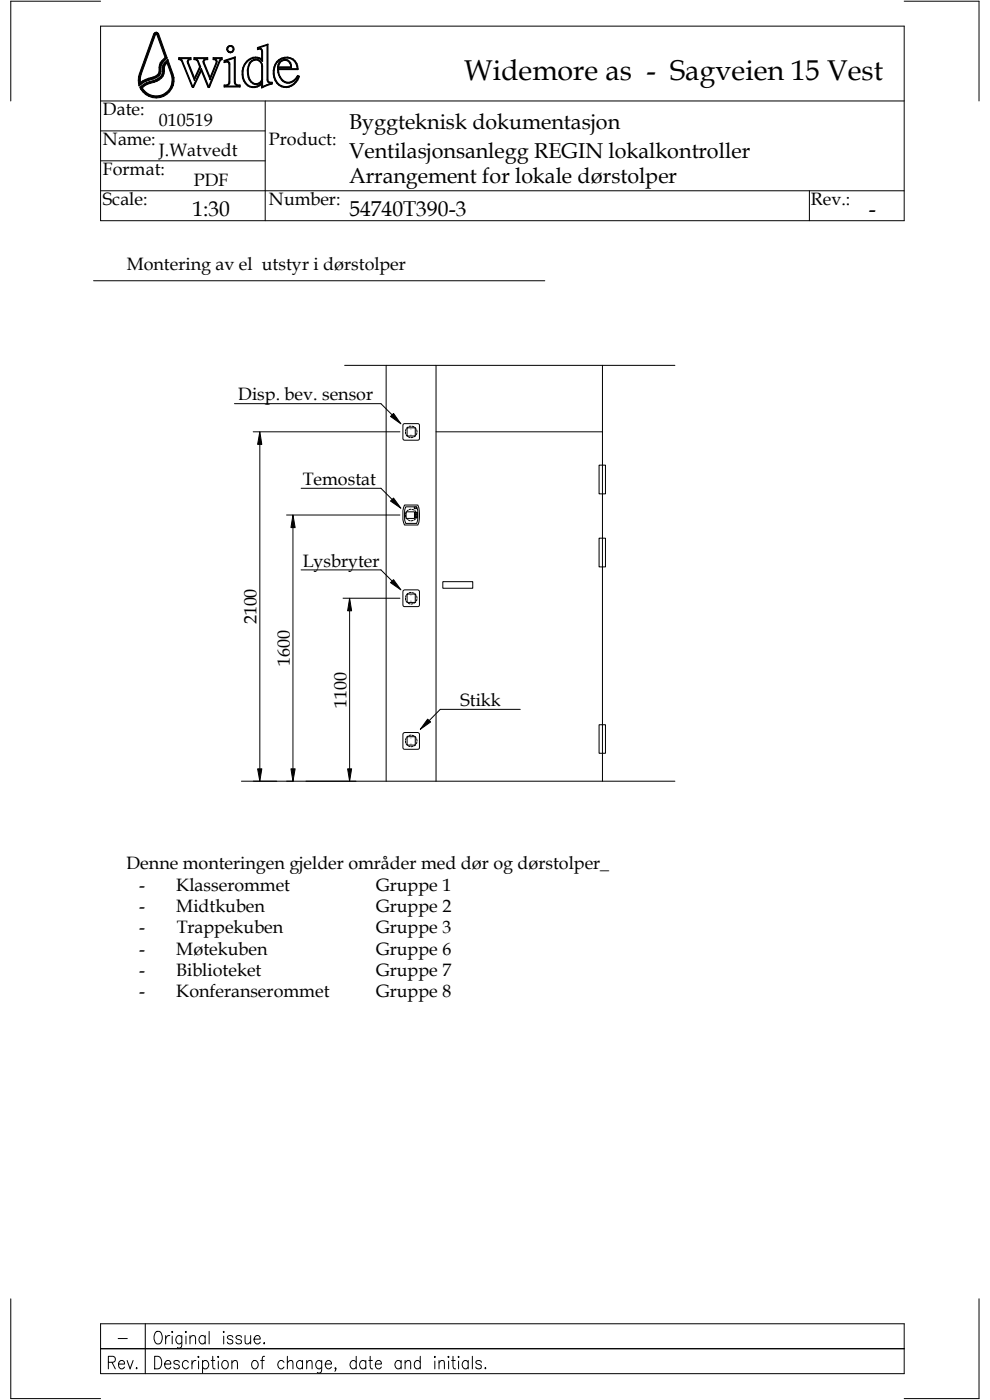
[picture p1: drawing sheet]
<svg xmlns="http://www.w3.org/2000/svg" width="210mm" height="297mm" viewBox="0 0 210 297" stroke-linecap="round" stroke-linejoin="round" font-family="sans-serif">
<g fill="none" stroke="#000" stroke-width=".21">
<path d="M21.3 5.5h170.5v41.3h-170.5zM21.3 .3h-19v21.1M191.8 .3h15.9v21.1M21.3 21.4h170.5M21.3 27.8h35M21.3 34.1h35M56.3 21.4v25.4M19.9 59.6h95.7M21.3 40.5h170.5M171.7 40.5v6.3M73.1 77.5h70.1M81.9 77.5v88.2"/>
<path d="M92.5 77.5v88.2M127.8 77.5v88.2M49.7 85.6h31.1l2.4 2.4M53.7 91.6h31.1M55.1 94.3v68.8M85.5 90l.3-.1h3l.2 .3-.1 3-.3 .2-3-.1-.1-.3zM86 91.6l.1 .4M86.1 92.2l.3 .4M86.1 91l-.1 .4M86.4 90.8h1.7v1.7h-1.7zM86.6 90.6l-.3 .2M86.6 92.7l.4 .1"/>
<path d="M87.2 90.4l-.4 .1M87.4 90.4l.4 .2M87.6 92.8h-.4M88 90.7l.3 .3M88.2 92.4l-.4 .3M88.4 91.2l.1 .4M88.4 91.8l-.1 .4M92.5 91.6h35.3M127.1 98.7h1.3v6.1h-1.3zM60.8 109.3h24M62.1 111.9v51.2M63.9 103.6h16.9l2.4 2.4"/>
<path d="M85.8 107.1h2.8l.4 1.8-.1 1.3-.3 1.2h-2.8a6.6 6.6 0 0 1 0-4.3zM86 109.3l.1 .4M86.1 107.5h2.3l.2 1.4v1.5l-.2 .6h-2.3l-.3-1.4 .1-1.4zM86.1 108.6h1.8v1.4h-1.8zM86.1 109.9l.3 .3M86.1 108.7l-.1 .4M86.6 108.2l-.3 .3M86.6 110.3l.4 .2M87.2 108l-.4 .1M87.4 108.1l.4 .1M87.6 110.4l-.4 .1M87.9 107.6h.5v.3h-.5z"/>
<path d="M88 108.3l.3 .4M88.1 109.1h.5v.4h-.5zM88.1 108.7h.5v.4h-.5zM88.1 109.5h.5v.4h-.5zM88.2 110.1l-.4 .2M88.4 108.8l.1 .5M88.4 109.5l-.1 .4M127.1 114.2h1.3v6.1h-1.3zM63.9 120.9h16.9l2.4 2.4M72.8 126.9h12M74.2 129.6v33.5M85.5 125.3l.3-.2 3 .1 .2 .3-.1 3-.3 .2h-3l-.1-.4z"/>
<path d="M86 126.9l.1 .4M86.1 127.6l.3 .2M86.1 126.3l-.1 .4M86.4 126h1.7v1.8h-1.7zM86.6 125.9l-.3 .3M86.6 128l.4 .1M87.2 125.7l-.4 .1M87.4 125.7l.4 .2M87.6 128.1h-.4M88 126l.3 .3M88.2 127.7l-.4 .3M88.4 126.5l.1 .4"/>
<path d="M88.4 127.1l-.1 .4M93.9 123.4h6.4v1.4h-6.4zM85.5 155.6l.3-.2 3 .1 .2 .3-.1 3-.3 .2-3-.1-.1-.3zM86 157.2l.1 .4M86.1 157.8l.3 .3M86.1 156.6l-.1 .4M86.4 156.3h1.7v1.8h-1.7zM86.6 156.1l-.3 .3M86.6 158.2l.4 .2M87.2 156h-.4M87.4 156l.4 .1M87.6 158.3l-.4 .1"/>
<path d="M88 156.3l.3 .3M88.2 158l-.4 .2M88.4 156.8l.1 .4M88.4 157.4l-.1 .4M110.4 150.5h-17l-2.3 2.4M127.1 153.8h1.3v6h-1.3zM51.2 165.7h92M2.3 275.5v21.2h19M207.7 275.5v21.2h-15.9M21.3 280.8h170.5v10.6h-170.5zM21.3 286.1h170.5M23 289h1a.65 .65 0 0 0 .5-.6 .65 .65 0 0 0-.5-.7h-1v2.7"/>
<path d="M23.7 289l.8 1.4M25.1 284h1.9M25.1 289.4h1.3a.62 .62 0 0 0-.4-.8 .62 .62 0 0 0-.8 .4 .83 .83 0 0 0 0 1 .83 .83 0 0 0 1 .3l.2-.3M27 288.6l.6 1.8 .6-1.8M28.9 290.3l.1-.1 .1 .1-.1 .1zM30.8 280.8v10.6M32.8 287.7h.7a1.52 1.52 0 0 1 0 2.7h-.7zM33.1 282.6l.7-.2a1.67 1.67 0 0 1 0 2.7h-.5a1.73 1.73 0 0 1-.2-2.5zM34.9 289.4h1.3v-.3a.61 .61 0 0 0-.5-.5 .61 .61 0 0 0-.6 .4 .78 .78 0 0 0 0 1.2 .78 .78 0 0 0 1.1-.2M35.1 283.3v1.8M36 283.3a.78 .78 0 0 0-.9 .8M36.5 282.4l.2 .2-.2 .1z"/>
<path d="M36.5 283.5v1.6M38.1 289a.64 .64 0 0 0-.6-.4 .64 .64 0 0 0-.6 .4l.3 .4 .7 .2 .2 .4a.64 .64 0 0 1-.6 .4 .64 .64 0 0 1-.6-.4M38.6 283.7a.61 .61 0 0 0-.6-.4 .61 .61 0 0 0-.6 .4 .82 .82 0 0 0 0 1 .82 .82 0 0 0 1 .3l.2-.3M38.6 283.3l-.1 2.4a.55 .55 0 0 1-.9 .2M39.3 282.6l.2-.2v.2v.1zM39.5 283.5v1.6M40 289a.64 .64 0 0 0-.6-.4 .64 .64 0 0 0-.6 .4 .83 .83 0 0 0 0 1 .83 .83 0 0 0 1 .3l.2-.3M40.3 283.8l.6-.5 .5 .2 .1 1.6M40.3 283.3v1.8M40.7 288.6v1.8M41.6 288.6a.77 .77 0 0 0-.9 .8M42 287.9l.1-.2 .1 .2-.1 .1z"/>
<path d="M42.1 288.8v1.6M43 288.6v2.7M43 289a.64 .64 0 0 1 .6-.4 .64 .64 0 0 1 .6 .4 .78 .78 0 0 1-.1 1.2 .78 .78 0 0 1-1.1-.2M43.5 283.3v1.8M43.5 283.7a.64 .64 0 0 0-.6-.4 .64 .64 0 0 0-.6 .4 .78 .78 0 0 0 .1 1.2 .78 .78 0 0 0 1.1-.2M44.4 282.4v2.7M44.8 288.6h.8M45.1 287.7v2.2l.1 .4 .4 .1M46.2 287.9l.1-.2 .1 .2-.1 .1zM46.3 288.8v1.6M47.4 288.8a.86 .86 0 0 1 1 .4 .86 .86 0 0 1-.3 1.1 .86 .86 0 0 1-1-.4 .86 .86 0 0 1 .3-1.1zM47.5 282.4l.1 .2-.1 .1z"/>
<path d="M47.5 283.5v1.6M49.2 289.1l.5-.5 .5 .2 .2 1.6M49.2 288.6v1.8M49.4 283.7a.64 .64 0 0 0-.6-.4 .64 .64 0 0 0-.6 .4 1.28 1.28 0 0 0 1.1 .7l.1 .3a.64 .64 0 0 1-.6 .4 .64 .64 0 0 1-.6-.4M51.2 283.7a.64 .64 0 0 0-.6-.4 .64 .64 0 0 0-.6 .4 1.27 1.27 0 0 0 1.1 .7l.1 .3a.64 .64 0 0 1-.6 .4 .64 .64 0 0 1-.6-.4M52 283.3l.1 1.7 .5 .1 .6-.5M53.2 283.3v1.8M53.7 288.8a.87 .87 0 0 1 1.1 .5 .87 .87 0 0 1-.6 1.1 .91 .91 0 0 1-.9-.6 .91 .91 0 0 1 .4-1zM53.9 284.1h1.3v-.3a.61 .61 0 0 0-.5-.5 .61 .61 0 0 0-.7 .4 .78 .78 0 0 0 .1 1.2 .78 .78 0 0 0 1.1-.2M55.3 288.6h.7M55.9 285l.1-.1 .1 .1-.1 .1zM56.1 287.7l-.4 .2-.1 .3v2.2"/>
<path d="M60.2 289a.64 .64 0 0 0-.6-.4 .64 .64 0 0 0-.5 .4 .78 .78 0 0 0 0 1.2 .78 .78 0 0 0 1.1-.2M61 289.1l.5-.5 .6 .2v1.6M61 287.7v2.7M64.2 288.6v1.8M64.2 289a.64 .64 0 0 0-.6-.4 .64 .64 0 0 0-.6 .4 .83 .83 0 0 0 0 1 .83 .83 0 0 0 1 .3l.2-.3M65.1 289.1l.5-.5 .5 .2 .1 1.6M65.1 288.6v1.8M68.2 289a.61 .61 0 0 0-.5-.4 .61 .61 0 0 0-.6 .4 .82 .82 0 0 0 0 1 .82 .82 0 0 0 .9 .3l.2-.3M68.2 288.6v2.4a.55 .55 0 0 1-.9 .2M69 289.4h1.3v-.3a.62 .62 0 0 0-.5-.5 .62 .62 0 0 0-.7 .4 .78 .78 0 0 0 .1 1.2 .78 .78 0 0 0 1.1-.2M71.2 290.3v.1l-.2-.1 .2-.1v.1l-.2 .6M75.6 287.7v2.7"/>
<path d="M75.6 289a.64 .64 0 0 0-.6-.4 .64 .64 0 0 0-.6 .4 .78 .78 0 0 0 0 1.2 .78 .78 0 0 0 1.2-.2M77.6 289a.64 .64 0 0 0-.6-.4 .64 .64 0 0 0-.6 .4 .78 .78 0 0 0 0 1.2 .78 .78 0 0 0 1.2-.2M77.6 288.6v1.8M78.2 288.6h.8M78.5 287.7v2.2l.2 .4 .4 .1M79.6 289.4h1.3a.62 .62 0 0 0-.4-.8 .62 .62 0 0 0-.8 .4 .83 .83 0 0 0 0 1 .83 .83 0 0 0 1 .3l.2-.3M85.1 288.6v1.8M85.1 289a.64 .64 0 0 0-.6-.4 .64 .64 0 0 0-.6 .4 .78 .78 0 0 0 0 1.2 .78 .78 0 0 0 1.2-.2M85.9 289.1l.6-.5 .5 .2 .1 1.6M85.9 288.6v1.8M89.2 287.7v2.7M89.2 289a.64 .64 0 0 0-.6-.4 .64 .64 0 0 0-.6 .4 .83 .83 0 0 0 0 1 .83 .83 0 0 0 .9 .3l.3-.3"/>
<path d="M92.2 287.7l.2 .2-.2 .1zM92.2 288.8v1.6M93.1 289.1l.5-.5 .6 .2 .1 1.6M93.1 288.6v1.8M95.2 287.7v.3l-.2-.1zM95.2 288.8v1.6M95.8 288.6h.8M96.1 287.7v2.2l.1 .4 .4 .1M97.3 287.7l.1 .2-.1 .1zM97.3 288.8v1.6M99.3 288.6v1.8M99.3 289a.61 .61 0 0 0-.6-.4 .61 .61 0 0 0-.5 .4 .82 .82 0 0 0 0 1 .82 .82 0 0 0 .9 .3l.2-.3"/>
<path d="M100.2 287.7v2.7M102.1 289a.64 .64 0 0 0-.6-.4 .64 .64 0 0 0-.6 .4l.4 .4 .5 .1a.51 .51 0 0 1 .2 .8 .73 .73 0 0 1-1.1-.3M103 290.2l.1 .1-.1 .1z"/>
</g>
<g fill="#000" stroke="#000" stroke-width=".21">
<path d="M37.9 12.2l.2 .2-.2 .3zM40.5 12.2v.5l-.2-.3zM41.1 12.2l.3 .2-.3 .3zM43.9 12.4l.2-.2v.5zM45.4 12.4v.3h-.2zM45.2 12.2l.2 .2-.2 .3zM47.5 12.8l.3 .2-.3 .3zM47.5 18l.3 .2-.3 .3zM50.7 18.2l.2-.2v.5zM55.7 18.3l.1 .2-.3 .2zM57.5 17.7l.2-.3v.4zM58.9 14.6l.2 .2h-.2z"/>
<path d="M83.5 87.7l1.5 2.2-2.2-1.6zM83.5 105.7l1.5 2.1-2.2-1.5zM83.5 123l1.5 2.1-2.2-1.5zM90.7 152.6l.7 .6-2.2 1.5z"/>
<path d="M29.4 16.3l.4 .1v.6h-.5z" fill-rule="evenodd"/>
<path d="M29.3 17h.5v.6l-.4 .1z" fill-rule="evenodd"/>
<path d="M29.5 15.7l.4 .1-.1 .6-.4-.1z" fill-rule="evenodd"/>
<path d="M29.7 17.5l.3 .4-.5 .3z" fill-rule="evenodd"/>
<path d="M29.4 17.7l.4-.1v-.1l-.3 .7z" fill-rule="evenodd"/>
<path d="M29.9 18.3l.6-.4 .2 .3-.5 .4z" fill-rule="evenodd"/>
<path d="M32.6 7.2l.4 .2-3.1 8.4-.4-.1z" fill-rule="evenodd"/>
<path d="M29.7 18.5l.5 .2-.4 .2z" fill-rule="evenodd"/>
<path d="M29.7 18.5l.2-.2 .3 .3z" fill-rule="evenodd"/>
<path d="M29.7 17.5l.6-.4 .2 .4-.5 .4z" fill-rule="evenodd"/>
<path d="M29.8 18.9l.4-.2 .4 .5-.3 .3z" fill-rule="evenodd"/>
<path d="M30.5 17.9l.6-.4 .1 .4-.5 .3z" fill-rule="evenodd"/>
<path d="M30.3 17.1l.6-.3 .1 .4-.5 .3z" fill-rule="evenodd"/>
<path d="M31.1 17.5l.6-.2 .1 .4-.6 .2z" fill-rule="evenodd"/>
<path d="M30.9 16.8l.6-.2 .1 .4-.6 .2z" fill-rule="evenodd"/>
<path d="M31.7 17.3l.9-.2 .2 .3-1 .3z" fill-rule="evenodd"/>
<path d="M31.5 16.6l1-.3 .1 .5-1 .2z" fill-rule="evenodd"/>
<path d="M32.8 6.9l.3 .4-.1 .1-.4-.2z" fill-rule="evenodd"/>
<path d="M32.6 17.1l.5-.3 .2 .4-.5 .2z" fill-rule="evenodd"/>
<path d="M32.8 6.9l.3-.1v.4z" fill-rule="evenodd"/>
<path d="M33.1 6.8l.3 .1-.2 .4z" fill-rule="evenodd"/>
<path d="M32.5 16.3l.5-.2 .2 .4-.6 .3z" fill-rule="evenodd"/>
<path d="M33.3 7.4l.4-.2 1.8 5.1-.5-.1z" fill-rule="evenodd"/>
<path d="M33.1 16.8l.5-.2 .2 .3-.5 .3z" fill-rule="evenodd"/>
<path d="M33.4 6.9l.3 .3-.4 .2z" fill-rule="evenodd"/>
<path d="M33.7 14.3h.5v.9h-.5z" fill-rule="evenodd"/>
<path d="M33 16.1l.5-.4 .3 .3-.6 .5z" fill-rule="evenodd"/>
<path d="M33.6 16.6l.4-.3 .3 .3-.5 .3z" fill-rule="evenodd"/>
<path d="M33.8 13.8l.4 .1v.4h-.5z" fill-rule="evenodd"/>
<path d="M34 13.3l.4 .2-.2 .4-.4-.1z" fill-rule="evenodd"/>
<path d="M33.7 15.5l.4 .1-.3 .4-.3-.3z" fill-rule="evenodd"/>
<path d="M33.7 15.2h.5l-.1 .4-.4-.1z" fill-rule="evenodd"/>
<path d="M34.2 16l.4 .2-.3 .4-.3-.3z" fill-rule="evenodd"/>
<path d="M34.3 12.9l.3 .3-.2 .3-.4-.2z" fill-rule="evenodd"/>
<path d="M34.5 13.8l.5 .2-.1 .3h-.4z" fill-rule="evenodd"/>
<path d="M34.8 13.4l.3 .3-.1 .3-.5-.2z" fill-rule="evenodd"/>
<path d="M34.4 15.6l.4 .1-.2 .5-.4-.2z" fill-rule="evenodd"/>
<path d="M34.5 15.2h.4l-.1 .5-.4-.1z" fill-rule="evenodd"/>
<path d="M34.5 14.3h.4v.9h-.4z" fill-rule="evenodd"/>
<path d="M34.3 12.9l.7-.7 .5 .1-.9 .9z" fill-rule="evenodd"/>
<path d="M34.8 13.4l.8-.8-.2 .8-.3 .3z" fill-rule="evenodd"/>
<path d="M35.6 12.6l1.1 3.1-.4 .1-.9-2.4z" fill-rule="evenodd"/>
<path d="M35.1 19.7l.6-.5 .3 .3-.6 .5z" fill-rule="evenodd"/>
<path d="M36.1 18.6l.3 .2-.4 .7-.3-.3z" fill-rule="evenodd"/>
<path d="M36.3 15.8l.4-.1 .2 .8-.4 .1z" fill-rule="evenodd"/>
<path d="M36.4 17.9l.4 .2-.4 .7-.3-.2z" fill-rule="evenodd"/>
<path d="M36.5 16.6l.4-.1v.8l-.4-.1z" fill-rule="evenodd"/>
<path d="M36.5 17.2l.4 .1-.1 .8-.4-.2z" fill-rule="evenodd"/>
<path d="M38.1 12.4v.3h-.2z" fill-rule="evenodd"/>
<path d="M37.9 12.2h2.6l-.2 .2h-2.2z" fill-rule="evenodd"/>
<path d="M38.1 12.4l.2 .1-.1 .2h-.1z" fill-rule="evenodd"/>
<path d="M38.3 12.5l.3 .2-.2 .1-.2-.1z" fill-rule="evenodd"/>
<path d="M38.4 12.8l.2-.1 .1 .2-.2 .1z" fill-rule="evenodd"/>
<path d="M39.7 13h.2l.1 .3h-.2z" fill-rule="evenodd"/>
<path d="M39.8 13.3h.2l1.3 3.2-.1 .6z" fill-rule="evenodd"/>
<path d="M39.8 12.7l.2 .2-.3 .1z" fill-rule="evenodd"/>
<path d="M39.8 12.7l.2-.2v.4z" fill-rule="evenodd"/>
<path d="M40.3 12.4l.2 .3h-.2z" fill-rule="evenodd"/>
<path d="M40 12.5l.3-.1v.3h-.2z" fill-rule="evenodd"/>
<path d="M40.7 18.4h.2v.1z" fill-rule="evenodd"/>
<path d="M38.5 13l.2-.1 2.2 5.4-.2 .1z" fill-rule="evenodd"/>
<path d="M40.9 18.4l.1 .1h-.1z" fill-rule="evenodd"/>
<path d="M40.9 18.3l.2 .2h-.1z" fill-rule="evenodd"/>
<path d="M42.3 14.2h.3l-1.4 2.9 .1-.6z" fill-rule="evenodd"/>
<path d="M41.3 12.4v.3h-.2z" fill-rule="evenodd"/>
<path d="M41.1 12.2h3l-.2 .2h-2.5z" fill-rule="evenodd"/>
<path d="M41.3 12.4l.4 .1-.1 .2h-.3z" fill-rule="evenodd"/>
<path d="M41.7 12.5l.2 .2-.1 .2-.2-.2z" fill-rule="evenodd"/>
<path d="M41.9 12.7l.2 .3h-.2l-.1-.1z" fill-rule="evenodd"/>
<path d="M41.9 13h.2l.5 1.2h-.3z" fill-rule="evenodd"/>
<path d="M42.7 14.5v.6l-1.6 3.4-.2-.2z" fill-rule="evenodd"/>
<path d="M43.1 13h.2v.3h-.2z" fill-rule="evenodd"/>
<path d="M43.1 13.3h.2l1.3 3.1v.5z" fill-rule="evenodd"/>
<path d="M43.2 12.7l.1 .2-.2 .1z" fill-rule="evenodd"/>
<path d="M43.2 12.7l.2-.2 .1 .2-.2 .2z" fill-rule="evenodd"/>
<path d="M43.4 12.5l.3-.1v.3h-.2z" fill-rule="evenodd"/>
<path d="M43.7 12.4l.4 .3h-.4z" fill-rule="evenodd"/>
<path d="M44.1 18.4l.2-.1-.1 .2z" fill-rule="evenodd"/>
<path d="M44.3 18.4v.2l-.1-.1z" fill-rule="evenodd"/>
<path d="M42.7 14.5l1.6 3.8-.2 .1-1.4-3.3z" fill-rule="evenodd"/>
<path d="M44.3 18.4l.1 .1-.1 .1z" fill-rule="evenodd"/>
<path d="M44.3 18.3l.2 .1-.1 .1z" fill-rule="evenodd"/>
<path d="M45.8 13.3h.2l-1.4 3.6v-.5z" fill-rule="evenodd"/>
<path d="M45.2 12.2h1.9l-.2 .2h-1.5z" fill-rule="evenodd"/>
<path d="M45.4 12.4l.3 .1-.1 .2h-.2z" fill-rule="evenodd"/>
<path d="M45.7 12.5l.3 .2-.2 .2-.2-.2z" fill-rule="evenodd"/>
<path d="M45.8 13h.3l-.1 .3z" fill-rule="evenodd"/>
<path d="M45.8 12.9l.2-.2 .1 .3h-.3z" fill-rule="evenodd"/>
<path d="M46.5 12.9l.2 .1-2.2 5.4-.2-.1z" fill-rule="evenodd"/>
<path d="M46.7 12.7l.1 .1-.1 .2-.2-.1z" fill-rule="evenodd"/>
<path d="M46.7 12.7l.2-.2v.2z" fill-rule="evenodd"/>
<path d="M46.9 12.4l.2-.2v.5z" fill-rule="evenodd"/>
<path d="M46.9 12.5l.2 .2h-.2z" fill-rule="evenodd"/>
<path d="M47.5 12.8l2.4-.7-.2 .3-1.9 .6z" fill-rule="evenodd"/>
<path d="M47.5 18h.5v.2z" fill-rule="evenodd"/>
<path d="M47.8 13h.2v.2l-.5 .1z" fill-rule="evenodd"/>
<path d="M48 18h.2l.1 .2h-.3z" fill-rule="evenodd"/>
<path d="M48.1 10.5h.2l.1 .3-.1 .1z" fill-rule="evenodd"/>
<path d="M48.1 10.2h.2v.3h-.2z" fill-rule="evenodd"/>
<path d="M48 13h.3l-.1 .2h-.2z" fill-rule="evenodd"/>
<path d="M48.2 18l.2-.1 .1 .1-.2 .2z" fill-rule="evenodd"/>
<path d="M48.3 10.9l.1-.1 .2 .1-.1 .2z" fill-rule="evenodd"/>
<path d="M48.3 9.9l.2 .1-.2 .2h-.2z" fill-rule="evenodd"/>
<path d="M48.3 13l.2 .1-.1 .2-.2-.1z" fill-rule="evenodd"/>
<path d="M48.5 17.7h.2l-.2 .3-.1-.1z" fill-rule="evenodd"/>
<path d="M48.6 10.9l.3 .1v.2l-.4-.1z" fill-rule="evenodd"/>
<path d="M48.3 9.9l.3-.2 .1 .2-.2 .1z" fill-rule="evenodd"/>
<path d="M48.5 13.1l.2 .2-.2 .1-.1-.1z" fill-rule="evenodd"/>
<path d="M48.6 17.4h.2l-.1 .3h-.2z" fill-rule="evenodd"/>
<path d="M48.6 13.6h.2v3.8h-.2z" fill-rule="evenodd"/>
<path d="M48.5 13.4l.2-.1 .1 .3h-.2z" fill-rule="evenodd"/>
<path d="M48.9 11l.1 .2h-.1z" fill-rule="evenodd"/>
<path d="M49 11l.2-.1 .2 .1-.4 .2z" fill-rule="evenodd"/>
<path d="M48.6 9.7h.4v.2h-.3z" fill-rule="evenodd"/>
<path d="M49.4 10.7l.2 .1-.2 .2-.2-.1z" fill-rule="evenodd"/>
<path d="M49 9.7l.4 .1-.2 .1h-.2z" fill-rule="evenodd"/>
<path d="M49.4 10.4h.3l-.1 .4-.2-.1z" fill-rule="evenodd"/>
<path d="M49.4 9.8l.2 .2-.2 .2-.2-.3z" fill-rule="evenodd"/>
<path d="M49.4 10.2l.2-.2 .1 .4h-.3z" fill-rule="evenodd"/>
<path d="M49.9 12.1v5.3h-.2v-5z" fill-rule="evenodd"/>
<path d="M49.7 17.4h.2l.1 .3h-.3z" fill-rule="evenodd"/>
<path d="M49.7 17.7h.3l.1 .2-.1 .1z" fill-rule="evenodd"/>
<path d="M50.1 17.9l.2 .1-.1 .2-.2-.2z" fill-rule="evenodd"/>
<path d="M50.3 18h.2v.2h-.3z" fill-rule="evenodd"/>
<path d="M50.5 18h.4l-.2 .2h-.2z" fill-rule="evenodd"/>
<path d="M47.5 18.5l.3-.3h2.9l.2 .3z" fill-rule="evenodd"/>
<path d="M51.4 15.1h.2v.7h-.2z" fill-rule="evenodd"/>
<path d="M51.5 14.3l.2 .1-.1 .7h-.2z" fill-rule="evenodd"/>
<path d="M51.4 15.8h.2v.7h-.2z" fill-rule="evenodd"/>
<path d="M51.8 13.6l.2 .1-.3 .7-.2-.1z" fill-rule="evenodd"/>
<path d="M51.4 16.5h.2l.3 .6h-.3z" fill-rule="evenodd"/>
<path d="M52.3 13l.2 .1-.5 .6-.2-.1z" fill-rule="evenodd"/>
<path d="M51.6 17.1h.3l.3 .5-.2 .1z" fill-rule="evenodd"/>
<path d="M52.3 13l.4-.4 .1 .2-.3 .3z" fill-rule="evenodd"/>
<path d="M52.6 14.1h.2l-.1 .8h-.2z" fill-rule="evenodd"/>
<path d="M52 17.7l.2-.1 .4 .4-.1 .2z" fill-rule="evenodd"/>
<path d="M52.5 14.9h.2v.7h-.2z" fill-rule="evenodd"/>
<path d="M52.5 15.6h.2l.1 .7-.2 .1z" fill-rule="evenodd"/>
<path d="M52.9 13.4l.2 .1-.3 .6h-.2z" fill-rule="evenodd"/>
<path d="M52.7 12.6l.5-.2 .1 .1-.5 .3z" fill-rule="evenodd"/>
<path d="M52.6 16.4l.2-.1 .2 .5-.2 .1z" fill-rule="evenodd"/>
<path d="M53.1 13l.2 .2-.2 .3-.2-.2z" fill-rule="evenodd"/>
<path d="M52.6 18l.4 .3v.2l-.5-.3z" fill-rule="evenodd"/>
<path d="M53.1 13l.4-.2 .1 .2-.3 .2z" fill-rule="evenodd"/>
<path d="M53.2 12.4l.5-.3 .1 .3-.5 .1z" fill-rule="evenodd"/>
<path d="M52.8 16.9l.2-.1 .3 .5-.1 .1z" fill-rule="evenodd"/>
<path d="M53.5 12.8l.3-.2 .1 .2-.3 .2z" fill-rule="evenodd"/>
<path d="M53 18.3l.6 .1-.1 .2-.5-.1z" fill-rule="evenodd"/>
<path d="M53.2 17.4l.1-.1 .5 .3-.2 .2z" fill-rule="evenodd"/>
<path d="M53.7 12.1h.6v.2l-.5 .1z" fill-rule="evenodd"/>
<path d="M53.8 12.6l.4-.1 .1 .2-.4 .1z" fill-rule="evenodd"/>
<path d="M53.6 18.4h.5v.2h-.6z" fill-rule="evenodd"/>
<path d="M53.8 17.6l.3 .1v.2l-.5-.1z" fill-rule="evenodd"/>
<path d="M54.2 12.1h.5v.3l-.4-.1z" fill-rule="evenodd"/>
<path d="M54.3 12.5l.4 .1v.2l-.4-.1z" fill-rule="evenodd"/>
<path d="M54.1 17.7h.4v.2h-.4z" fill-rule="evenodd"/>
<path d="M54.1 18.4l.4-.2 .1 .3-.5 .1z" fill-rule="evenodd"/>
<path d="M54.7 12.1l.4 .2-.1 .2-.3-.1z" fill-rule="evenodd"/>
<path d="M54.7 12.6l.4 .2-.1 .2-.3-.2z" fill-rule="evenodd"/>
<path d="M54.6 10.1l.2 .1-.2 .3z" fill-rule="evenodd"/>
<path d="M54.6 10.1l2.3-.7-.3 .2-1.8 .6z" fill-rule="evenodd"/>
<path d="M54.8 10.2l.1 .2-.3 .1z" fill-rule="evenodd"/>
<path d="M54.5 17.7l.4-.1v.2l-.4 .1z" fill-rule="evenodd"/>
<path d="M55.1 12.3l.4 .2-.1 .2-.4-.2z" fill-rule="evenodd"/>
<path d="M54.5 18.2l.5-.2 .1 .2-.5 .3z" fill-rule="evenodd"/>
<path d="M55.1 12.8l.3 .3-.2 .2-.2-.3z" fill-rule="evenodd"/>
<path d="M54.9 10.2h.3v.2h-.3z" fill-rule="evenodd"/>
<path d="M54.9 17.6l.3-.2 .1 .2-.4 .2z" fill-rule="evenodd"/>
<path d="M55.5 12.5l.2 .5-.3-.3z" fill-rule="evenodd"/>
<path d="M55.2 13.3l.2-.2 .2 .4-.1 .1z" fill-rule="evenodd"/>
<path d="M55.2 10.2l.3 .1-.2 .2-.1-.1z" fill-rule="evenodd"/>
<path d="M55.5 14h.2v.1z" fill-rule="evenodd"/>
<path d="M55.5 14.1h.2v2.9l-.2-.1z" fill-rule="evenodd"/>
<path d="M55.5 16.9l.2 .1-.1 .2-.2-.1z" fill-rule="evenodd"/>
<path d="M55 18l.4-.3 .1 .1-.4 .4z" fill-rule="evenodd"/>
<path d="M55.5 10.3l.1 .3-.1 .1-.2-.2z" fill-rule="evenodd"/>
<path d="M55.5 13.6l.1-.1 .1 .5h-.2z" fill-rule="evenodd"/>
<path d="M55.4 17.1l.2 .1-.3 .4-.1-.2z" fill-rule="evenodd"/>
<path d="M55.5 10.8h.2v2.2l-.2-.5z" fill-rule="evenodd"/>
<path d="M55.5 10.7l.1-.1 .1 .2h-.2z" fill-rule="evenodd"/>
<path d="M55.7 17.3v1l-.2 .4v-.8z" fill-rule="evenodd"/>
<path d="M55.7 17.3l-.2 .6-.1-.2z" fill-rule="evenodd"/>
<path d="M55.7 18.3l.9-.3v.2l-.8 .3z" fill-rule="evenodd"/>
<path d="M56.9 9.4v7.6h-.3v-7.4z" fill-rule="evenodd"/>
<path d="M56.6 17h.3v.2l-.2 .1z" fill-rule="evenodd"/>
<path d="M56.7 17.3l.4 .1-.2 .2z" fill-rule="evenodd"/>
<path d="M57.1 17.4h.2v.3l-.4-.1z" fill-rule="evenodd"/>
<path d="M57.3 17.4h.4l-.2 .3h-.2z" fill-rule="evenodd"/>
<path d="M56.6 18l.9-.3v.2l-.9 .3z" fill-rule="evenodd"/>
<path d="M57.5 17.7l.2 .1-.2 .1z" fill-rule="evenodd"/>
<path d="M58 14.9l.2 .1v.7h-.2z" fill-rule="evenodd"/>
<path d="M58 15.7h.2l.1 .7h-.2z" fill-rule="evenodd"/>
<path d="M58.1 16.4h.2l.2 .6-.2 .1z" fill-rule="evenodd"/>
<path d="M58.1 14.2l.2 .1-.1 .7-.2-.1z" fill-rule="evenodd"/>
<path d="M58.3 13.6l.2 .1-.2 .6h-.2z" fill-rule="evenodd"/>
<path d="M58.3 17.1l.2-.1 .4 .6-.1 .1z" fill-rule="evenodd"/>
<path d="M58.7 13.1l.1 .1-.3 .5-.2-.1z" fill-rule="evenodd"/>
<path d="M58.8 17.7l.1-.1 .4 .3-.1 .2z" fill-rule="evenodd"/>
<path d="M58.9 14.1l.2 .1-.2 .2z" fill-rule="evenodd"/>
<path d="M58.9 14.4l.2-.2h2.5l.2 .2z" fill-rule="evenodd"/>
<path d="M58.9 14.8h.2v.5l-.2 .1z" fill-rule="evenodd"/>
<path d="M59 13.7l.2 .1-.1 .4-.2-.1z" fill-rule="evenodd"/>
<path d="M58.9 15.4l.2-.1 .2 .6h-.2z" fill-rule="evenodd"/>
<path d="M58.9 14.6h4.1l.2 .2h-4.1z" fill-rule="evenodd"/>
<path d="M59.1 13.3l.3 .2-.2 .3-.2-.1z" fill-rule="evenodd"/>
<path d="M58.7 13.1l.5-.5 .1 .2-.5 .4z" fill-rule="evenodd"/>
<path d="M59.3 17.9l.5 .3-.1 .2-.5-.3z" fill-rule="evenodd"/>
<path d="M59.1 15.9h.2l.2 .4-.1 .2z" fill-rule="evenodd"/>
<path d="M59.4 13l.2 .1-.2 .4-.3-.2z" fill-rule="evenodd"/>
<path d="M59.4 16.5l.1-.2 .3 .5-.1 .1z" fill-rule="evenodd"/>
<path d="M59.8 18.2l.4 .1v.2l-.5-.1z" fill-rule="evenodd"/>
<path d="M59.2 12.6l.5-.3 .1 .2-.5 .3z" fill-rule="evenodd"/>
<path d="M59.4 13l.4-.3 .1 .3-.3 .1z" fill-rule="evenodd"/>
<path d="M59.6 16.9l.2-.1 .4 .3-.2 .2z" fill-rule="evenodd"/>
<path d="M60.2 18.3l.5 .1 .1 .2-.6-.1z" fill-rule="evenodd"/>
<path d="M59.8 12.7l.4-.1v.2l-.3 .2z" fill-rule="evenodd"/>
<path d="M59.7 12.3l.7-.2v.3l-.6 .1z" fill-rule="evenodd"/>
<path d="M60.2 17.1l.3 .2-.1 .2-.4-.2z" fill-rule="evenodd"/>
<path d="M60.2 12.6h.4v.2h-.4z" fill-rule="evenodd"/>
<path d="M60.7 18.4l.6-.1v.2l-.5 .1z" fill-rule="evenodd"/>
<path d="M60.5 17.3l.4 .1v.3l-.5-.2z" fill-rule="evenodd"/>
<path d="M60.4 12.1h.6v.2l-.6 .1z" fill-rule="evenodd"/>
<path d="M60.6 12.6l.4 .1v.2l-.4-.1z" fill-rule="evenodd"/>
<path d="M61.3 18.3l.5-.2v.1l-.5 .3z" fill-rule="evenodd"/>
<path d="M60.9 17.4h.4l.1 .3h-.5z" fill-rule="evenodd"/>
<path d="M61 12.7l.4 .3-.1 .1-.3-.2z" fill-rule="evenodd"/>
<path d="M61 12.1l.7 .2-.1 .1-.6-.1z" fill-rule="evenodd"/>
<path d="M61.3 13.1l.1-.1 .3 .3-.2 .2z" fill-rule="evenodd"/>
<path d="M61.5 13.5l.2-.2 .1 .5h-.2z" fill-rule="evenodd"/>
<path d="M61.8 18.1l.4-.3 .2 .1-.6 .4z" fill-rule="evenodd"/>
<path d="M61.3 17.4l.5-.1v.2l-.4 .2z" fill-rule="evenodd"/>
<path d="M61.6 14.2h.2v.2z" fill-rule="evenodd"/>
<path d="M61.6 13.8h.2v.4h-.2z" fill-rule="evenodd"/>
<path d="M61.7 12.3l.5 .2-.1 .2-.5-.3z" fill-rule="evenodd"/>
<path d="M62.2 17.8l.4-.4 .2 .1-.4 .4z" fill-rule="evenodd"/>
<path d="M61.8 17.3l.4-.2 .2 .1-.6 .3z" fill-rule="evenodd"/>
<path d="M62.2 12.5l.5 .5-.2 .1-.4-.4z" fill-rule="evenodd"/>
<path d="M62.9 16.9l.3 .2-.4 .4-.2-.1z" fill-rule="evenodd"/>
<path d="M62.2 17.1l.5-.4 .1 .1-.4 .4z" fill-rule="evenodd"/>
<path d="M62.5 13.1l.2-.1 .3 .5h-.2z" fill-rule="evenodd"/>
<path d="M63.1 16l.1 .3-.2-.1z" fill-rule="evenodd"/>
<path d="M62.8 13.5h.2l.2 .5-.3 .1z" fill-rule="evenodd"/>
<path d="M63.2 16.4l.2 .1-.2 .6-.3-.2z" fill-rule="evenodd"/>
<path d="M63 16.2l.2 .1-.4 .5-.1-.1z" fill-rule="evenodd"/>
<path d="M63 14.6h.2v.2z" fill-rule="evenodd"/>
<path d="M62.9 14.1l.3-.1v.6h-.2z" fill-rule="evenodd"/>
<path d="M63.2 16.3l.3-.1-.1 .3-.2-.1z" fill-rule="evenodd"/>
<path d="M63.1 16l.4 .2-.3 .1z" fill-rule="evenodd"/>
<path d="M30.3 19.5l.3-.3 .6 .5-.3 .4z" fill-rule="evenodd"/>
<path d="M31.2 19.7l.5 .4-.1 .3-.7-.3z" fill-rule="evenodd"/>
<path d="M31.7 20.1l.7 .2-.1 .4-.7-.3z" fill-rule="evenodd"/>
<path d="M32.4 20.3l.7 .1v.4l-.8-.1z" fill-rule="evenodd"/>
<path d="M33.1 20.4l.8-.1 .1 .4-.9 .1z" fill-rule="evenodd"/>
<path d="M33.9 20.3l.6-.2 .2 .3-.7 .3z" fill-rule="evenodd"/>
<path d="M34.5 20.1l.6-.4 .3 .3-.7 .4z" fill-rule="evenodd"/>
<path d="M55.1 91.6l.4 2.7h-.8z" fill-rule="evenodd"/>
<path d="M62.1 109.3l.5 2.6h-.9z" fill-rule="evenodd"/>
<path d="M74.2 126.9l.4 2.7h-.9z" fill-rule="evenodd"/>
<path d="M54.7 163.1h.8l-.4 2.6z" fill-rule="evenodd"/>
<path d="M61.7 163.1h.9l-.5 2.6z" fill-rule="evenodd"/>
<path d="M73.7 163.1h.9l-.4 2.6z" fill-rule="evenodd"/>
</g>
<text font-size="6.1" x="98.5" y="17.1">Widemore as - Sagveien 15 Vest</text>
<g font-size="4.6">
<text x="74" y="27.3">Byggteknisk dokumentasjon</text>
<text x="74" y="33.6">Ventilasjonsanlegg REGIN lokalkontroller</text>
<text x="74" y="38.9">Arrangement for lokale dørstolper</text>
<text x="40.8" y="45.8">1:30</text>
<text x="74.1" y="45.8">54740T390-3</text>
<text x="184.3" y="45.8">-</text>
</g>
<g font-size="3.8">
<text x="21.8" y="24.3">Date:</text>
<text x="33.7" y="26.7">010519</text>
<text x="21.8" y="30.7">Name:</text>
<text x="33.7" y="33.1">J.Watvedt</text>
<text x="57.1" y="30.7">Product:</text>
<text x="21.8" y="37.1">Format:</text>
<text x="41.1" y="39.4">PDF</text>
<text x="21.8" y="43.4">Scale:</text>
<text x="57.1" y="43.5">Number:</text>
<text x="172" y="43.5">Rev.:</text>
<text x="26.9" y="57.3">Montering av el utstyr i dørstolper</text>
<text x="50.5" y="85">Disp. bev. sensor</text>
<text x="64.2" y="102.9">Temostat</text>
<text x="64.2" y="120.2">Lysbryter</text>
<text x="54.4" y="132.5" transform="rotate(-90 54.4 132.5)">2100</text>
<text x="61.5" y="141.3" transform="rotate(-90 61.5 141.3)">1600</text>
<text x="97.7" y="149.8">Stikk</text>
<text x="73.5" y="150.2" transform="rotate(-90 73.5 150.2)">1100</text>
<text x="26.8" y="184.4">Denne monteringen gjelder områder med dør og dørstolper_</text>
<text x="29.5" y="189">-</text>
<text x="37.4" y="189">Klasserommet</text>
<text x="79.8" y="189">Gruppe 1</text>
<text x="29.5" y="193.5">-</text>
<text x="37.4" y="193.5">Midtkuben</text>
<text x="79.8" y="193.5">Gruppe 2</text>
<text x="29.5" y="198">-</text>
<text x="29.5" y="202.6">-</text>
<text x="37.4" y="202.6">Møtekuben</text>
<text x="37.5" y="198">Trappekuben</text>
<text x="79.8" y="198">Gruppe 3</text>
<text x="79.8" y="202.6">Gruppe 6</text>
<text x="29.5" y="207.1">-</text>
<text x="37.4" y="207.1">Biblioteket</text>
<text x="79.8" y="207.1">Gruppe 7</text>
<text x="29.5" y="211.6">-</text>
<text x="37.4" y="211.6">Konferanserommet</text>
<text x="79.8" y="211.6">Gruppe 8</text>
</g>
<g font-size=".5">
<text x="87.1" y="92.5">0</text>
<text x="87.1" y="91.2">1</text>
<text x="87.1" y="127.8">0</text>
<text x="87.1" y="126.5">1</text>
<text x="87.1" y="158">0</text>
<text x="87.1" y="156.8">1</text>
</g>
</svg>
